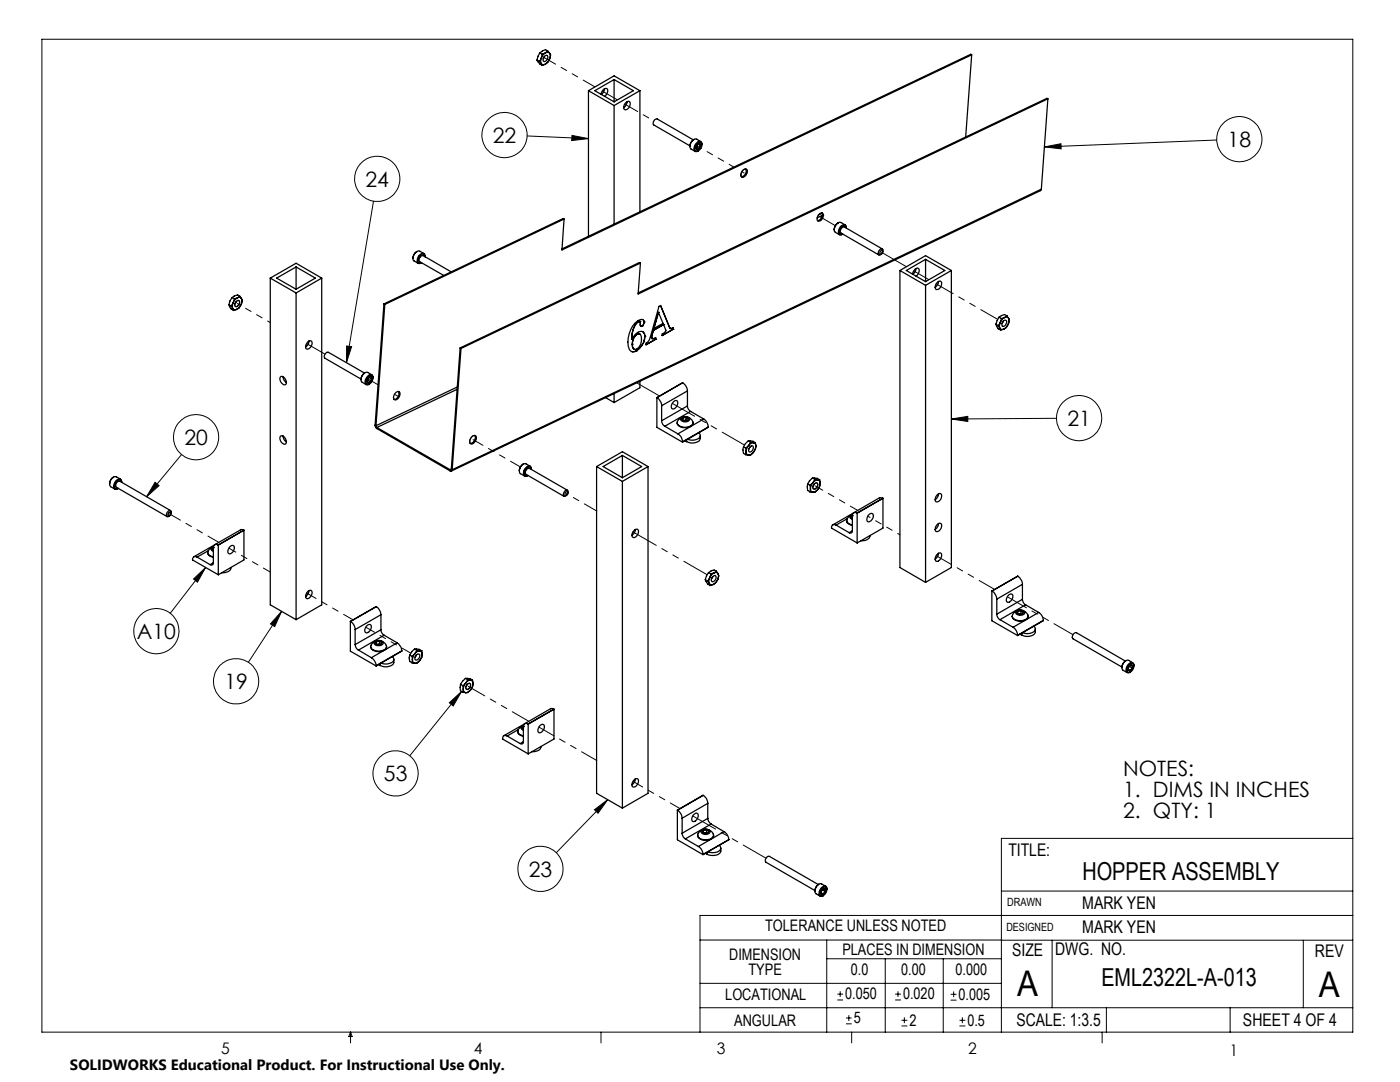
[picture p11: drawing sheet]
<svg xmlns="http://www.w3.org/2000/svg" width="279mm" height="216mm" viewBox="0 0 279 216" stroke-linecap="round" stroke-linejoin="round" font-family="sans-serif">
<g fill="none" stroke="#000" stroke-width=".2">
<path d="M8.4 7.8h261.6v198.2h-261.6zM105.2 27.1l12.2 .6M114.2 27l3.2 .7-3.3 .3zM208.5 29.3l3.2-.6 .1 1zM242.8 27.9l-34.3 1.4M74.5 40.1l-5.4 32.3M69.2 69l1 .2-1.1 3.2zM30.9 96.2l.8 .7-2.5 2.2zM36.2 90.7l-7 8.4M189.9 83.6l3.2-.5v1zM210.9 83.5l-21 .1M38.6 115.5l2.4-2.3-1.6 3z"/>
<path d="M41 113.2l-7 9.2M56.2 122l-1.4 3-.8-.5zM56.2 122l-6.6 10.2M92.1 138l-10.3 12.8M89.7 140.2l2.4-2.2-1.6 2.9zM121.3 159.6l-10.3 10.5M118.6 161.6l2.7-2-2 2.7zM199.8 177.8h70.2M270 167.3h-70.2v38.7M139.7 187.6h60.2M139.7 196.2h60.1M165 187.6v18.4"/>
<path d="M165 191.3h34.8M167.1 199.5h1.1M167.1 198.4h1.1M167.7 197.8v1.1M176.7 191.3v14.7M178.6 199.5h1.2M178.6 198.4h1.2M179.2 197.8v1.1M188.2 191.3v14.7M189.7 199.6h1.2M189.7 198.4h1.2M190.3 197.8v1.2"/>
<path d="M199.8 187.6h70.2M210 187.6v13.5M260.1 187.6v13.5M270 182.7h-130.3v23.3M70 206v2.1M70 206l.3 .8h-.7zM119.9 206v2.1M139.7 201.1h130.3M168.8 204.3h1.2M168.8 203.1h1.2M169.4 202.6v1.1M170 206v2.1"/>
<path d="M179.9 204.7h1.2M179.9 203.6h1.2M180.5 203v1.2M191.5 204.7h1.2M191.5 203.6h1.2M192.1 203v1.2M220 206v2.1M220.8 201.1v4.9M245.5 201.1v4.9"/>
<circle cx="75.3" cy="35.7" r="4.5"/>
<circle cx="100.7" cy="27" r="4.5"/>
<circle cx="247.3" cy="27.8" r="4.5"/>
<circle cx="39.1" cy="87.2" r="4.5"/>
<circle cx="215.4" cy="83.4" r="4.5"/>
<circle cx="31.2" cy="126" r="4.5"/>
<circle cx="47.1" cy="135.9" r="4.5"/>
<circle cx="78.9" cy="154.3" r="4.5"/>
<circle cx="107.8" cy="173.4" r="4.5"/>
</g>
<path d="M114.2 27l3.2 .7-3.3 .3zM208.5 29.3l3.2-.6 .1 1zM189.9 83.6l3.2-.5v1zM118.6 161.6l2.7-2-2 2.7zM89.7 140.2l2.4-2.2-1.6 2.9zM56.2 122l-1.4 3-.8-.5zM38.6 115.5l2.4-2.3-1.6 3zM30.9 96.2l.9 .7-2.6 2.2zM69.2 69l1 .2-1.1 3.2z" fill="#000"/>
<g fill="none" stroke="#000" stroke-width=".25">
<path d="M107.2 12l.5 .8 .5 .3M107.2 12l.5 .2M107.7 12.2l.3 .5M107.7 10.5l-.5 1.5M107.7 10.5l.5 .3M108 12.7a.58 .58 0 0 0 .9 .1M108 11.6l-.1 .6 .1 .5M108 11.6l-.3 .6M108 12.7l.2 .4M108.2 10.8l-.2 .8M108.7 11.3l-.3 .4M108.7 11.2l.4-.2a.72 .72 0 0 1 .1 .9 .72 .72 0 0 1-.7 .3l-.1-.3z"/>
<path d="M108.9 10.5l-.5 .5-.4 .6M108.9 10.5l.5-.1 .3 .2M108.9 12.8l-.7 .3M108.9 10.5l-.7 .3M109.3 10.2l-.4-.3-1.2 .6M109.3 10.2l-.4 .3M109.3 10.2l.4 .4M109.7 10.6l.1 .4-.1 .7M109.7 11.7l-.5 .8-.3 .3M109.7 10.6l.2 .4-.2 .7M109.7 11.7l-.4 .7-.4 .4M117.4 18.1l5.2 3"/>
<path d="M117.4 18.1l5.2-3 5.1 3M117.4 18.1v29.1M120.6 17.7l-.1 .6-.5 .5a1.14 1.14 0 0 1 1.1-1.1 1.05 1.05 0 0 1-.5 1.5M122.6 15.9l-3.9 2.2 3.9 2.2M122.6 15.9l3.8 2.2-3.8 2.2M122.6 15.9v4.4M127.7 18.1l-5.1 3M127.7 18.1v24.2M193.9 10.9l-81.8 39 .5-6.2M193.9 10.9l-1.2 16.4M193.9 10.9l-.2-.1-81.6 38.9M209.1 19.7l-81.7 39 .4-6.2"/>
<path d="M209.1 19.7l-1.3 18M209.1 19.7l-.1-.1-81.6 38.9M122.6 21.1v23.6M124.9 20.5a.47 .47 0 0 1 .5-.3 .47 .47 0 0 1 .4 .3 1.13 1.13 0 0 1-1.2 1.4 1.09 1.09 0 0 1 .3-1.4zM125.1 20.3l-.3 .9-.3 .3M138.4 27.9l-7.2-4.2a.81 .81 0 0 0-.7 1.2l7.2 4.2M138.5 27.8l-.7 .7-.1 .7M138.9 29.5l.2 .4M139 29.3h.1M139 29.3l.6 .3M139 28.8a.6 .6 0 0 1 .9-.4 .6 .6 0 0 1 .1 .9l-.3 .6a.57 .57 0 0 1-1 .1 1.29 1.29 0 0 1 .3-1.2zM139.1 29l-.1 .3"/>
<path d="M139.3 28.8l.5 .3M139.6 29.6l-.5 .3M139.6 28.7a.75 .75 0 0 0-.5 1.2M139.6 28.7l.2 .4M139.6 28.7l-.3 .1M139.8 28.3l-.8-.5a1.32 1.32 0 0 0-1.1 1.9l.8 .5M139.8 29.1l-.2 .5M140.1 28.9v-.1a.51 .51 0 0 0-.4-.6 .51 .51 0 0 0-.6 .2l-.5 .8a.59 .59 0 0 0-.1 .9 .59 .59 0 0 0 .9 0M148.2 34.1a.56 .56 0 0 1 .9-.2 1.09 1.09 0 0 1-1.1 1.4l-.1-.7zM148.8 33.7a1.11 1.11 0 0 1-.8 1.5M207.8 37.7l-.1 .3-117.6 56M207.8 37.7l-117.6 56"/>
<path d="M46.3 59.4l-.4 .6-.2 .8M46.3 59.4l.5 .2M46.8 59.6l-.3 .8M47.4 59.4l-.5 .4-.4 .6M47.4 59.4a.52 .52 0 0 1 .8 .2M47.4 59.4l-.6 .2M47.9 59.1l-.5-.3-.7 .3-.4 .3M47.9 59.1l.3 .5M47.9 59.1l-.5 .3M48.2 59.6l.1 .5-.2 .6M48.2 59.6l.2 .4-.3 .7M53.9 55.5v65.2l5.2 2.9"/>
<path d="M53.9 55.5l5.2 3M53.9 55.5l5.2-3 5.1 3M59.1 53.3v4.4M59.1 58.5v65.1M59.1 53.3l3.8 2.2-3.8 2.2M59.1 53.3l-3.9 2.2 3.9 2.2M64.2 55.5l-5.1 3M64.2 55.5v65.2l-5.1 2.9M83.2 50.2a1.62 1.62 0 0 0-.8 1.4M83.9 50.8a.55 .55 0 0 1 .6-.2 .55 .55 0 0 1 .3 .6v-.1a.42 .42 0 0 0-.6-.4 1.14 1.14 0 0 0-.5 1.8l.4-.1-.1 .1a.5 .5 0 0 1-.6 0 .5 .5 0 0 1-.1-.6l.1-.6zM84.6 50.6l-.8-.5a1.33 1.33 0 0 0-1.4 1.6l.2 .4 .9 .5M90.1 54.3l-5.6-3.3a.79 .79 0 0 0-.8 1.2l4.8 2.8"/>
<path d="M112.6 43.7l-35.8 17M112.6 43.7l-.2-.1-35.8 17M127.8 52.5l-35.8 17M127.8 52.5l-.2-.1-35.8 17M163.6 42.7l.2-.2a.55 .55 0 0 1 .6 .4 .55 .55 0 0 1-.2 .6 .65 .65 0 0 1-.4 .6 .65 .65 0 0 1-.7-.2l.1-.8zM164 42.5a1.13 1.13 0 0 1-.8 1.5M164.1 42.5l-.8 .4M164.1 43l-1 .5M167.3 44.4a1.63 1.63 0 0 0-.8 1.5M168.7 44.9l-.8-.5a1.28 1.28 0 0 0-1.2 2l.8 .4M168.9 45.5v-.1a.54 .54 0 0 0-.3-.6 .54 .54 0 0 0-.7 .2l-.4 .5-.2 .7a.52 .52 0 0 0 .2 .6 .52 .52 0 0 0 .7-.1M168.9 45.5a.45 .45 0 0 0-.2-.5 .45 .45 0 0 0-.5 .1 1.01 1.01 0 0 0-.3 1.7l.3-.1"/>
<path d="M175.7 49.7l.2-.1a.68 .68 0 0 1 .3 .9 .68 .68 0 0 1-.8 .4l-.1-.6zM175.8 50.1l.2-.1a.4 .4 0 0 1 .1 .5 .4 .4 0 0 1-.5 .2zM176.1 49.7l-7.6-4.4a.81 .81 0 0 0-.7 1.2l7.6 4.4M179.6 54v59.2l5.1 3M179.6 54l5.1 2.9M179.6 54l5.1-3 5.2 3M182.8 53.6l-.2 .6-.5 .5a1.14 1.14 0 0 1 1.2-1.1 1.06 1.06 0 0 1-.5 1.5M184.7 51.8v4.4M184.7 56.9v59.3M184.7 51.8l-3.8 2.2 3.8 2.2M184.7 51.8l3.9 2.2-3.9 2.2M187.1 56.3a.5 .5 0 0 1 .7-.1 1.09 1.09 0 0 1-1 1.5 1.09 1.09 0 0 1 .3-1.4z"/>
<path d="M187.3 56.2l-.2 .6-.5 .5M189.9 54l-5.2 2.9M189.9 54v59.2l-5.2 3M45.7 60.8v.1a1.67 1.67 0 0 0 .9 1M45.7 60.8l.4 .3M46.1 61.1l.4 .5M46.5 61.6a.55 .55 0 0 0 .7 .1M46.5 61.6l.1 .3M46.5 60.4l-.4 .7M46.5 60.4l-.1 .8 .1 .4M47.1 60.2l.4-.3a.68 .68 0 0 1 .3 .9 .68 .68 0 0 1-.8 .4 .67 .67 0 0 1 .1-1zM47.1 60.2l-.2 .4"/>
<path d="M47.2 61.7l-.6 .2M48.1 60.7l-.4 .6-.5 .4M48.1 60.7l-.4 .7-.5 .3M56 75.2a1.02 1.02 0 0 1 1.1 1.4l-.1 .1a1.07 1.07 0 0 1-1-1.5zM56.5 75.2l.2 .6 .5 .5M61.4 68.2a.47 .47 0 0 1 .6-.2 .47 .47 0 0 1 .3 .5 .9 .9 0 0 1-.3 .9 .9 .9 0 0 1-1 .1v-.5zM61.7 68.1l-.1 .5-.6 .7M72.7 74.4l-.4 .5-.3 .9M72.7 74.4l-7.2-4.1a.77 .77 0 0 0-.7 1.2l7.2 4.1M72.8 74.4h-.1M73.3 76l.2 .4M73.3 76.1l.2 .3"/>
<path d="M73.3 75.8h.1M73.3 75.8l.6 .4M73.4 75.2a.54 .54 0 0 1 1-.1 1.22 1.22 0 0 1-1.2 1.6 1.06 1.06 0 0 1 .2-1.5zM73.5 75.5l-.2 .3M73.7 76.7h.1M73.9 76.2l-.4 .2M74 75.2l.2 .4M74 75.2a.95 .95 0 0 0-.7 .8M74 75.2l-.3 .1 .5 .3M74.2 75.6l-.3 .6M74.2 74.8l-.8-.5a1.29 1.29 0 0 0-1.1 2l.8 .5M74.5 75.4a.57 .57 0 0 0-.4-.7 .57 .57 0 0 0-.7 .4l-.5 .8a.6 .6 0 0 0 .4 .9l.4-.1"/>
<path d="M76.6 60.6l-1.7 24.2M76.6 60.6l.2 .1M76.8 60.7l-1.8 24.2M79 78.3a.45 .45 0 0 1 .6-.2 .45 .45 0 0 1 .2 .6l-.4 .8a.5 .5 0 0 1-.8 .1v-.5zM79.6 78.1a1.19 1.19 0 0 1-1 1.6M91.2 77.7l-16 7.6M91.3 77.2l-16.3 7.7M91.8 69.4l-1.7 24.2M91.8 69.4l.2 .1M92 69.5l-1.8 24.2M120.9 79.3l1.7 1M122.6 78.5v1.8"/>
<path d="M126.1 67.4v.3M126.1 67.4h.1M126.1 67.7h.1M126.2 68.7v.5l.4 .5M126.2 68.7h.1M127 70l-.4 .2-.5-.1M127 70h.1M127.1 66.7a2.15 2.15 0 0 0-.9 2M127.1 66.7a.49 .49 0 0 1 .7 .1 2.16 2.16 0 0 1-1 2.9h-.2M127.1 66.7h.1M127.4 64.2a3.7 3.7 0 0 0-1.3 3.2M127.4 64.2h.1"/>
<path d="M127.7 66.6l-.6 .1M127.7 64.1l-.3 .1M127.7 64.1h.1M127.7 76.1v1.3l-5.1 2.9M127.7 64.1v.1M127.8 64.2v.1a.45 .45 0 0 0-.1 .5 .45 .45 0 0 0 .4 .3M128.1 65.1h.1M128.1 65.1h-.1M128.3 66.2l.3 .4 .1 .5M128.4 63.9l.2 .3M128.6 64.2l-.3 .7-.2 .2M128.6 64.2l-.4-.5a3.3 3.3 0 0 0-2.6 2.8 4 4 0 0 0 .2 3.5l.4 .2 .8-.2"/>
<path d="M128.6 64.2h.1M128.7 67.1a3.4 3.4 0 0 1-1.7 2.9M128.7 67.1l-.1-.5a1.11 1.11 0 0 0-1.9 .2l-.6 .9M128.7 67.1h.1M130 67.3l.3 .3 .5-.2v.3M130 67.3l.1 .3M130 67.3h.1M130.1 66.9l-.1 .4M130.1 66.8l-.1 .5M130.1 66.8v.1M130.4 65.9h.1M130.4 65.9l-.3 1"/>
<path d="M130.4 65.9l-.3 .9M130.5 65.5h.1M130.8 67.7h.1M131.1 79.3a2.11 2.11 0 0 1 .9 1.7M131.1 79.3v6l5.1 2.9M131.4 62.3h.1M131.4 62.3l-.9 3.2M131.4 62.3l.9 2.2-1.8 1M132.4 64.8l.5 1a.73 .73 0 0 1-.7 .8v.4l2.1-1.3M132.4 64.8h.1M132.4 64.8l-2 1.1M133.7 65.4l-1.9-4.4-.3 .1-1.7 6.2a1.71 1.71 0 0 1-.9 1.2v.3l1.9-1.1"/>
<path d="M133.7 65.4l.2 .2 .4-.2v.3M133.7 65.4l.1 .1M133.7 65.4h.1M134.3 65.7h.1M136.2 76.4h.1M136.2 76.4a2.11 2.11 0 0 1 1 1.6M136.2 76.4l-5.1 2.9M137.2 78l-5.2 3M137.2 78v3M198.8 64.7a1.67 1.67 0 0 0 .9 1.2M198.8 64.7l.4 .3M199.2 65l.3 .5"/>
<path d="M199.4 63.3l-.6 1.4M199.4 63.3l.4 .3M199.5 65.5a.6 .6 0 0 0 .8 .2M199.5 65.5l.2 .4M199.6 64.3l-.1 .7v.5M199.6 64.3l-.4 .7M199.8 63.6l-.2 .7M200.2 64.2a.45 .45 0 0 1 .6-.2 .76 .76 0 0 1 0 .8 .76 .76 0 0 1-.8 .3v-.4zM200.2 64.1l-.2 .5M200.3 65.7l-.6 .2M200.5 63.4l-.7 .2M200.5 63.4l-.4 .2-.5 .7"/>
<path d="M200.5 63.4a.55 .55 0 0 1 .8 .1M201 63l-.5-.2-1.1 .5M201 63l.3 .5M201 63l-.5 .4M201.2 64.7l-.4 .6-.5 .4M201.2 64.7a1.47 1.47 0 0 1-.9 1M201.3 63.5l.1 .7-.2 .5M201.3 63.5l.1 .4-.2 .8M21.9 96.6l.2 .5 .8 .5M22.6 95.2l-.6 .7-.1 .7M24.1 95.6l-.9-.5a1.32 1.32 0 0 0-1.3 1.5M24.3 96.2a.58 .58 0 0 0-.4-.7 .58 .58 0 0 0-.7 .4l-.5 .9a.55 .55 0 0 0 .1 .7 .55 .55 0 0 0 .8 0"/>
<path d="M24.3 96.3a.48 .48 0 0 0-.3-.6 .48 .48 0 0 0-.6 .2l-.4 .5a.74 .74 0 0 0 .2 1.2l.4-.2M56 87.1a1.02 1.02 0 0 1 1.1 1.3l-.1 .2a1.07 1.07 0 0 1-1-1.5zM56.5 87l.2 .7 .5 .5M74.9 84.8l.1 .5 .2 .2M74.9 84.8l.1 .1M75 84.9l.2 .4M75.2 85.5l14.7 8.5M75.2 85.3v.2M75.2 85.3l14.7 8.4M89.9 93.7v.3M90.1 93.6l-.2 .1M90.1 93.6l.1 .1"/>
<path d="M90.2 93.7a.25 .25 0 0 1-.1 .3 .25 .25 0 0 1-.2 0M94.1 87.2l.2-.2a.41 .41 0 0 1 .5-.1 .41 .41 0 0 1 .2 .4 .96 .96 0 0 1-1.2 1.1v-.7zM94.8 86.9a1.16 1.16 0 0 1-1 1.6M104.4 92.6l-.6 .7-.2 .7M105.4 94.9a.46 .46 0 0 1-.5 0 .46 .46 0 0 1-.3-.4l.3-.9a.6 .6 0 0 1 .5-.5 .6 .6 0 0 1 .6 .4v.1v-.2a.49 .49 0 0 0-.3-.4 .49 .49 0 0 0-.5 .1 1.28 1.28 0 0 0-.5 1.9l.6-.1M105.8 93l-.8-.4a1.29 1.29 0 0 0-1.1 1.9l.8 .5M112.8 97.9l.4-.1a.73 .73 0 0 1 0 .8 .73 .73 0 0 1-.7 .4v-.7zM112.9 98.3l.2-.2a.39 .39 0 0 1 .2 .5 .39 .39 0 0 1-.5 .2zM113.2 97.8l-7.5-4.3a.79 .79 0 0 0-.7 1.2l7.5 4.3M119.1 93.1v65.2l5.1 3M119.1 93.1l5.1-3 5.1 3M119.1 93.1l5.1 3"/>
<path d="M124.2 90.9v4.4M124.2 96.1v65.2M124.2 90.9l-3.8 2.2 3.8 2.2M124.2 90.9l3.9 2.2-3.9 2.2M129.3 93.1l-5.1 3M129.3 93.1v65.2l-5.1 3M132 84a1.29 1.29 0 0 0 .7 1.1M132 81v3M132.7 85.1l2.6 1.5M134.5 80.1l.2-.2a.37 .37 0 0 1 .6 .4 .99 .99 0 0 1-1.2 1.2l-.1-.7zM135.1 84.3a1.22 1.22 0 0 0 1.6 1h.4a1.13 1.13 0 0 0 1.2-1M135.3 86.6a1.84 1.84 0 0 1 .9 1.6"/>
<path d="M135.4 83.7a1.66 1.66 0 0 1 2.9 .6 1.82 1.82 0 0 1-2.4 .8 .78 .78 0 0 1-.7-.5 .78 .78 0 0 1 .2-.9zM135.9 83.4l.4-.2 .6-.1a.61 .61 0 0 1 .7 .6 1.05 1.05 0 0 1-1.8-.1zM136.2 88.2h.1M136.3 83.4v.5M136.7 87.9l.3 .2M136.9 83.3l.5 .3-.2 .3-.6 .1-.5-.3 .2-.3M136.9 83.3l-.6 .1M136.9 83.8l-.6 .1M136.9 83.8l.2 .1M136.9 83.3v.5M137 87.7v.4M137.2 81a1.29 1.29 0 0 0 .6 1.1"/>
<path d="M137.2 81l-5.2 3M137.8 82.1l-5.1 3M137.8 82.1l2.6 1.5M139.5 86.4h.1a.78 .78 0 0 1 .1 .9 .78 .78 0 0 1-.7 .4l-.9 .1-.9-.1M139.8 86.9a1.16 1.16 0 0 1-1.2 1.5h-.8l-.8-.3M140.4 83.6a2.23 2.23 0 0 1 1 1.6M140.4 83.6l-5.1 3M141.4 85.2l-5.2 3M148.4 89.2l-.1 .4 .1 .9 .4 .2M148.4 89.2l.4 .2M148.8 89.4l.1 .7M148.8 90.7l.6 .1"/>
<path d="M148.9 90.1a.56 .56 0 0 0 .5 .7M148.9 90.1l-.1 .6M149.3 88l-.5 .5-.4 .7M149.3 88l1 .1 .4 .2M149.3 88l.5 .3M149.4 88.9l-.4 .6-.1 .6M149.4 88.9l-.6 .5M149.7 89.2l.4-.3a.7 .7 0 0 1 .2 .8 .7 .7 0 0 1-.8 .5l-.1-.3zM149.7 89.2l-.3 .4M149.8 88.3l-.4 .6M149.8 88.3h.6M150.4 88.3a.63 .63 0 0 1 .4 .7"/>
<path d="M150.4 90.3l-.5 .4-.5 .1M150.4 88.3l-.6 .2-.4 .4M150.4 88.3h.3M150.4 90.3l-.6 .5h-.4M150.7 88.3l.1 .7M150.8 89v.5l-.4 .8M150.8 89l-.1 .6-.3 .7M161.2 96.6v1.3l.4 .2M161.2 96.6l.4 .2M161.6 96.8l.1 .7M161.6 98.1l.6 .1M161.7 97.5a.56 .56 0 0 0 .5 .7"/>
<path d="M161.7 97.5l-.1 .6M162.1 95.4l-.6 .6-.3 .6M162.1 95.4l1 .1 .5 .2M162.1 95.4l.5 .2M162.2 96.3l-.6 .5M162.2 96.3l-.4 .8-.1 .4M162.5 96.6l.4-.3a.69 .69 0 0 1 .2 .9 .69 .69 0 0 1-.8 .4l-.1-.6zM162.5 96.6l-.2 .4M162.6 95.6l.6 .1M162.6 95.6l-.4 .7M163.2 95.7l-.5 .2-.5 .4M163.2 95.7a.56 .56 0 0 1 .5 .7"/>
<path d="M163.2 97.7l-.5 .4-.5 .1M163.2 97.7l-.6 .5h-.4M163.2 95.7h.4M163.6 95.7l.1 .7M163.7 96.4l-.2 .6-.3 .7M163.7 96.4l-.1 .6-.4 .7M176.2 99.4l-.7-.1-5.1 3M176.2 99.4l-5.2 3M176.2 99.4h.1M176.2 99.4l-5.1 3M176.2 99.4v6l-5.1 2.9M187.1 98.7a.45 .45 0 0 1 .5-.2 .45 .45 0 0 1 .3 .5 .87 .87 0 0 1-.3 .9 .87 .87 0 0 1-.9 .1v-.8z"/>
<path d="M187.3 98.5v.4l-.7 .8M33.5 102.1l.4-.3a.69 .69 0 0 1 .2 .9 .69 .69 0 0 1-.8 .4l-.1-.6zM33.7 102.3l.2-.1a.41 .41 0 0 1 .1 .5 .41 .41 0 0 1-.5 .2zM34 101.9l-10.1-5.9a.81 .81 0 0 0-.7 1.2l10.1 5.9M38.4 111.7l5.2 3M38.4 111.7h.1M39.3 111.2a.56 .56 0 0 0-.6-.1 .56 .56 0 0 0-.3 .6M39.3 111.2l2.6 1.5M41.5 110.2v.1a1.13 1.13 0 0 0 1.1 .9M41.6 109.9l-2.3 1.3M42.6 110l-.3-.1a.45 .45 0 0 1-.1-.5 .45 .45 0 0 1 .4-.3 1.37 1.37 0 0 0-1.1 1.4 1.37 1.37 0 0 0 1.1 .6M42.6 109.3h.1"/>
<path d="M42.6 112.3a.39 .39 0 0 1-.2 .4 .39 .39 0 0 1-.5 0M42.6 109.3l-.2 .3 .2 .1M42.6 109.3v3M42.6 112.3l-.7 .4M43.5 108.8a.58 .58 0 0 0-.6-.1 .58 .58 0 0 0-.3 .6M43.5 108.8h.1M43.6 108.8v5.9M45.9 109.1a.52 .52 0 0 1 .8-.1 1.15 1.15 0 0 1-1 1.5 .96 .96 0 0 1 .2-1.4zM46.1 113.2a1.41 1.41 0 0 1-1.8 1.1M48.6 105.8l-.3-.1h-.3l-9.3 5.4M48.6 105.8l-5.1 3M48.6 105.8h.1"/>
<path d="M48.7 105.8v5.9l-5.1 3M48.7 105.8l-5.1 3M61 119h.1M61.4 118a.54 .54 0 0 1 .8-.1 1.12 1.12 0 0 1-1 1.5 .99 .99 0 0 1 .2-1.4zM61.7 117.9l-.3 .7-.4 .4M126.6 105.8a.5 .5 0 0 1 .7-.1 1.09 1.09 0 0 1-1 1.5 .96 .96 0 0 1 .3-1.4zM126.8 105.7l-.2 .6-.5 .5M140.8 115.7l.5 .9 .4 .2M140.8 115.7l.5 .3M141.3 116l.3 .5M141.4 114.3l-.6 1.4M141.4 114.3l.5 .2"/>
<path d="M141.6 116.5a.55 .55 0 0 0 .7 .1M141.6 116.5l.1 .3M141.6 115.3l-.1 .6 .1 .6M141.6 115.3l-.3 .7M141.9 114.5l-.3 .8M142.2 115.1a.45 .45 0 0 1 .6-.2 .75 .75 0 0 1-.8 1.1v-.4zM142.2 115.1l-.2 .4M142.3 116.6l-.6 .2M142.5 114.3l-.5 .4-.4 .6M142.5 114.3a.55 .55 0 0 1 .8 .2M142.5 114.3l-.6 .2M143 114l-.5-.3-1.1 .6"/>
<path d="M143 114l-.5 .3M143 114l.3 .5M143.2 115.6l-.4 .6-.5 .4M143.2 115.6l-.4 .7-.5 .3M143.3 114.5l.1 .5-.2 .6M143.3 114.5a1.03 1.03 0 0 1-.1 1.1M166.9 104.8a.58 .58 0 0 0-.7-.1 .58 .58 0 0 0-.3 .7l5.2 2.9M166.9 104.8l2.6 1.5M169 103.9a1.07 1.07 0 0 0 1.1 .9M169.1 103.5l-2.2 1.3M170.1 102.7a1.37 1.37 0 0 0-1.1 1.4l.4 .4 .7 .2M170.1 102.7a.42 .42 0 0 0-.4 .3 .42 .42 0 0 0 .1 .5l.3 .1"/>
<path d="M170.1 102.9h.1M170.1 105.9a.39 .39 0 0 1-.2 .4 .39 .39 0 0 1-.4 0M170.1 102.9l-.2 .4 .2 .1M170.1 102.9v3M170.1 105.9l-.6 .4M170.4 102.3l-4.2 2.4M171 102.4a.56 .56 0 0 0-.6-.1 .56 .56 0 0 0-.3 .6M171 102.4h.1M171.1 102.4v5.9M173.6 102.6l.2-.2a.58 .58 0 0 1 .5 .4 .58 .58 0 0 1-.1 .7l-.6 .6-.5-.1v-.7zM173.6 106.9a1.47 1.47 0 0 1-1.8 1M187 110.7a.56 .56 0 0 1 .9-.2 1.2 1.2 0 0 1-1 1.5 .9 .9 0 0 1 .1-1.3z"/>
<path d="M187.1 104.6a.45 .45 0 0 1 .5-.2 .45 .45 0 0 1 .3 .5 .87 .87 0 0 1-.3 .9 .87 .87 0 0 1-.9 .1v-.8zM187.3 104.5v.3l-.7 .9M187.3 110.4v.4l-.7 .8M197.9 117.9h.1M197.9 117.9v6l5.2 2.9M198 117.9a2.11 2.11 0 0 1 .9 1.7M198.9 119.6v3M201.2 118.9a.55 .55 0 0 1 .8-.3 .55 .55 0 0 1 0 .9l-.3 .4a.5 .5 0 0 1-.8 .2v-.7zM203.1 115l-5.2 2.9M203.1 115h.1M203.1 115a2.21 2.21 0 0 1 .9 1.6M203.1 115l-5.1 2.9"/>
<path d="M204 119.6a1.29 1.29 0 0 0 .7 1.1M204 116.6l-5.1 3M204 116.6v3M204 119.6l-5.1 3M69.9 124a1.89 1.89 0 0 1 1 1.6M69.9 124v5.9l5.2 3M70.9 128.6a1.43 1.43 0 0 0 .6 1.1M70.9 125.6v3M71.5 129.7l2.6 1.5M73.1 125l.2-.3a.45 .45 0 0 1 .6-.1 .45 .45 0 0 1 .2 .6l-.4 .8a.47 .47 0 0 1-.6 .3 .47 .47 0 0 1-.3-.5zM74 129a1.48 1.48 0 0 0 2 1 1.07 1.07 0 0 0 1.2-1M74.1 131.2a2.13 2.13 0 0 1 1 1.6"/>
<path d="M74.3 128.4a1.56 1.56 0 0 1 1.7-.6 1.56 1.56 0 0 1 1.1 1.5 2.05 2.05 0 0 1-3.1 0v-.3zM74.8 128.1a1.07 1.07 0 0 1 1.7 .3 1.08 1.08 0 0 1-1.9-.1zM75.1 132.8v.1M75.1 121h.1M75.1 121a2.21 2.21 0 0 1 .9 1.7M75.1 128.1v.4M75.1 121l-5.2 3M75.5 132.6l.3 .2M75.7 128l.5 .2-.2 .4-.6 .1-.5-.3 .2-.3M75.7 128l-.6 .1M75.7 128.5l-.5 .1M75.7 128.5l.3 .1"/>
<path d="M75.7 128v.5M75.8 132.4v.4M76 125.7a1.29 1.29 0 0 0 .7 1.1M76 122.7l-5.1 2.9M76 122.7v3M76 125.7l-5.1 2.9M76.7 126.8l-5.2 2.9M76.7 126.8l2.6 1.5M78.3 131a.74 .74 0 0 1 .3 .9 .74 .74 0 0 1-.8 .5l-.8 .1-1-.2M78.6 131.6v.6a1.82 1.82 0 0 1-2.4 .7l-.4-.1M79.3 128.3a2.23 2.23 0 0 1 .9 1.6M79.3 128.3l-5.2 2.9"/>
<path d="M80.2 129.9l-5.1 2.9M80.2 129.9l-5.1 3M81.8 130.7l-.1 .5 .1 .8 .4 .3M81.8 130.7l.4 .3M82.2 131l.1 .7M82.2 132.3l.6 .1M82.3 131.7a.63 .63 0 0 0 .5 .7M82.3 131.7l-.1 .6M82.7 129.5l-.5 .5-.4 .7M82.7 129.5l1 .1 .5 .3M82.7 129.5l.5 .3M82.8 130.4l-.4 .6-.1 .7"/>
<path d="M82.8 130.4l-.6 .6M83.1 130.7l.5-.2a.78 .78 0 0 1-.7 1.2l-.1-.3zM83.1 130.7l-.3 .4M83.2 129.8l-.4 .6M83.2 129.8l.5 .1M83.7 129.9a.63 .63 0 0 1 .5 .7M83.7 131.8l-.4 .4-.5 .2M83.7 129.9l-.6 .2-.3 .3M83.7 129.9h.5M83.7 131.8l-.5 .5-.4 .1M84.2 129.9v.7M84.2 130.6l-.1 .6-.4 .6"/>
<path d="M84.2 130.6v.6l-.5 .6M91.9 136.6v1.2l.5 .3M91.9 136.6l.5 .2M92.4 136.8l.1 .7M92.4 138.1l.6 .1M92.5 137.5a.63 .63 0 0 0 .5 .7M92.5 137.5l-.1 .6M92.9 135.4l-1 1.2M92.9 135.4l.9 .1 .5 .2M92.9 135.4l.4 .2M93 136.3l-.6 .5M93 136.3l-.4 .6-.1 .6"/>
<path d="M93.2 136.6l.6-.2a.78 .78 0 0 1-.7 1.1 .67 .67 0 0 1 .1-.9zM93.2 136.6l-.2 .4M93.3 135.6l.6 .1M93.3 135.6l-.3 .7M93.9 135.7l-.5 .2-.4 .4M93.9 135.7a.63 .63 0 0 1 .5 .7M93.9 137.7l-.3 .3-.6 .2M93.9 137.7l-.6 .5h-.3M93.9 135.7h.4M94.3 135.7l.1 .7M94.4 136.4l-.1 .5-.4 .8M94.4 136.4l-.1 .6-.4 .7"/>
<path d="M198.9 122.6a1.29 1.29 0 0 0 .7 1M199.6 123.6l2.6 1.6M202 122.9a1.53 1.53 0 0 0 2 1 1.13 1.13 0 0 0 1.2-1M202.2 125.2a2.07 2.07 0 0 1 .9 1.6M202.3 122.3a1.66 1.66 0 0 1 2.9 .6 1.82 1.82 0 0 1-2.7 .7 .73 .73 0 0 1-.2-1.3zM202.8 122a1.07 1.07 0 0 1 1.7 .3 1.13 1.13 0 0 1-1.8 .1zM203.1 126.8h.1M203.1 122v.4M203.6 126.5l.3 .2M203.8 121.9l.4 .3-.1 .3-.7 .1-.4-.3 .1-.3M203.8 121.9l-.7 .1M203.8 122.4l-.6 .1"/>
<path d="M203.8 122.4l.2 .1M203.8 121.9v.5M203.9 126.3v.4M204.7 120.7l-5.1 2.9M204.7 120.7l2.6 1.5M206.3 125a.74 .74 0 0 1 .3 .8 .74 .74 0 0 1-.8 .5l-.8 .1-.9-.1M206.6 125.5a1.14 1.14 0 0 1-1.1 1.5h-.9l-.7-.3M207.3 122.2a1.96 1.96 0 0 1 .9 1.6M207.3 122.2l-5.1 3M208.2 123.8l-5.1 3M224.6 131.9l-9.8-5.6a.81 .81 0 0 0-.7 1.2l9.8 5.6M224.7 131.8a1.7 1.7 0 0 0-.8 1.4"/>
<path d="M225.1 133.5l.1 .3M225.1 133.6l.5 .2M225.2 133.8h.4M225.3 132.7a.58 .58 0 0 1 1-.1 1.26 1.26 0 0 1-1.2 1.6 1 1 0 0 1 .2-1.5zM225.4 132.9v.1M225.4 133l-.2 .2M225.4 133l.6 .3M225.6 132.8a.85 .85 0 0 0-.4 1M225.6 132.8h.4M226 133.3l-.4 .5M226 132.8v.5M226.1 132.3l-.9-.5a1.32 1.32 0 0 0-1.1 1.9l.8 .5"/>
<path d="M226.3 132.9v-.1a.53 .53 0 0 0-.4-.6 .53 .53 0 0 0-.6 .2l-.5 .8a.59 .59 0 0 0-.1 .8 .59 .59 0 0 0 .8 .2l.1-.1M101.2 146.9a.57 .57 0 0 0-.7-.1 .57 .57 0 0 0-.2 .7l5.1 2.9M101.2 146.9l2.6 1.5M103.3 145.9v.1a1.1 1.1 0 0 0 1.2 .9M103.4 145.6l-2.2 1.3M104.5 145.7l-.5-.3a.52 .52 0 0 1 .5-.6 1.37 1.37 0 0 0-1.1 1.4l.4 .4 .7 .2M104.5 145h.1M104.5 148a.39 .39 0 0 1-.2 .4 .39 .39 0 0 1-.5 0M104.5 145l-.2 .3 .2 .2M104.5 145v3M104.5 148l-.7 .4M104.7 144.4l-4.1 2.4"/>
<path d="M105.4 144.5a.56 .56 0 0 0-.7-.1 .56 .56 0 0 0-.2 .6M105.4 144.5h.1M105.4 144.5v5.9M107.7 144.8a.5 .5 0 0 1 .9 0 1.19 1.19 0 0 1-1 1.4 .96 .96 0 0 1 .1-1.4zM108 148.9a1.41 1.41 0 0 1-1.8 1.1M110.5 141.5l-.3-.1h-.3l-5.2 3M110.5 141.5l-5.1 3M110.5 141.5h.1M110.6 141.5v6l-5.2 2.9M110.6 141.5l-5.2 3M126.6 155.6a.5 .5 0 0 1 .7-.1 1.13 1.13 0 0 1-1 1.5 1 1 0 0 1 .3-1.4zM126.8 155.4l-.2 .7-.5 .5"/>
<path d="M140.3 158.7a1.84 1.84 0 0 1 1 1.6M140.3 158.7l-5.1 3M140.3 158.7l-5.1 2.9M135.2 161.6v6l5.1 2.9M135.2 161.6v.1M135.2 161.7a2.07 2.07 0 0 1 .9 1.6M136.1 166.3a1.41 1.41 0 0 0 .7 1.1M136.1 163.3v3M136.8 167.4l2.6 1.5M138.4 162.6a.56 .56 0 0 1 .9-.1 1.2 1.2 0 0 1-1 1.4 .9 .9 0 0 1 .1-1.3zM139.2 166.7a1.46 1.46 0 0 0 2 .9h.4a.97 .97 0 0 0 .8-.9M139.4 168.9a2.07 2.07 0 0 1 .9 1.6"/>
<path d="M140 165.8a1.23 1.23 0 0 1 1.7 0 .96 .96 0 0 1-.9 .7 .96 .96 0 0 1-.9-.6zM140.3 170.5h.1M140.4 165.7v.5M140.8 170.3l.3 .2M141 165.6l.5 .3-.2 .3-.6 .1-.5-.2 .2-.4M141 165.6l-.6 .1M141 166.1l-.6 .1M141 166.1l.2 .2M141 165.6v.5M141.1 170.1v.4M141.3 163.3l.1 .5 .5 .6M141.3 160.3l-5.2 3"/>
<path d="M141.3 160.3v3M141.3 163.3l-5.2 3M141.9 164.4l-5.1 3M141.9 164.4l2.6 1.5M142.3 166.4a1.66 1.66 0 0 0-1.6-1 1.66 1.66 0 0 0-1.5 1.3 1.73 1.73 0 0 0 2.4 .8 .85 .85 0 0 0 .7-1.1M143.5 168.7l.2 .1a.78 .78 0 0 1 0 .8 .78 .78 0 0 1-.6 .4l-.9 .1-.9-.1M143.9 169.2a1.26 1.26 0 0 1-1.7 1.5l-1.1-.2M144.5 165.9a1.98 1.98 0 0 1 1 1.6M144.5 165.9l-5.1 3M145.5 167.5l-5.2 3M162.6 177.7v.1M163.3 176.5l-9.7-5.6a.8 .8 0 0 0-.7 1.1l9.7 5.7"/>
<path d="M163.4 176.4l-.6 .6-.2 .7M163.9 178.1v.3M163.9 178.2l.4 .2M163.9 178.4h.4M164.1 177.5v.1M164.1 177.6l-.2 .2M164.1 177.6l.6 .3M164.2 177.1a.5 .5 0 0 1 .8 .1 1.32 1.32 0 0 1-1.1 1.6 1.11 1.11 0 0 1 .3-1.7zM164.3 177.3a.85 .85 0 0 0-.4 1.1M164.3 177.3l.4 .1M164.7 177.9l-.4 .5M164.7 177.4v.5"/>
<path d="M164.8 176.8l-.8-.4a1.29 1.29 0 0 0-1.2 1.9l.9 .5M165 177.4v-.2a.58 .58 0 0 0-.5-.4 .58 .58 0 0 0-.6 .3l-.4 .9a.55 .55 0 0 0 .1 .8 .55 .55 0 0 0 .7-.1"/>
</g>
<g fill="none" stroke="#000" stroke-width=".2" stroke-dasharray="6.3 1.3 1.3 1.3 1.3 1.3">
<path d="M108.7 11.2l-.3 .5M120.2 18.2l3 1.7M147.9 34.9l.3-.8a.54 .54 0 0 1 .9-.2 1.07 1.07 0 0 1-1.1 1.4l-.1-.4M148.1 34.3l.4 .2M164.1 42.5a1.15 1.15 0 0 1-.9 1.5M166.7 45l-3.2-1.8M180.9 53.2l-5-2.9M185.4 55.8l-3.1-1.7M47.8 60.3l-.1-.3a.8 .8 0 0 0-.7 1.2l.5-.2 .3-.7M64.9 70.7l-3.7-2.2M75.5 76.8l-2.1-1.2M79.4 79l-.7-.3"/>
<path d="M127.1 76.4l4.5 2.6M200 64.5l.2-.4M95.1 87.3l-.2-.3a1.03 1.03 0 0 0-1 .4 1.03 1.03 0 0 0 .1 1.1l.6-.1 .3-.5 .2-.6M149.7 89.2l-.3 .4M163.2 96.7l-.1-.3a.8 .8 0 0 0-.7 1.2l.5-.2 .3-.7M34.1 102.4v-.1a.39 .39 0 0 0-.5 .1 .39 .39 0 0 0 .1 .5l.3-.2 .1-.3M142.3 115l-.3 .5M83.1 130.7l-.2 .4M93.9 136.7l-.1-.3a.8 .8 0 0 0-.7 1.1l.5-.1 .3-.7"/>
</g>
<path d="M134.2 80.5l14.4 8.3" fill="none" stroke="#000" stroke-width=".2" stroke-dasharray="6.3 1.3 1.3 1.3 1.3 1.3" stroke-dashoffset="1.2"/>
<path d="M54 64.4l-6.7-3.8" fill="none" stroke="#000" stroke-width=".2" stroke-dasharray="6.3 1.3 1.3 1.3 1.3 1.3" stroke-dashoffset="5.7"/>
<path d="M214.2 126.6l-13.2-7.5" fill="none" stroke="#000" stroke-width=".2" stroke-dasharray="6.3 1.3 1.3 1.3 1.3 1.3" stroke-dashoffset="2"/>
<path d="M198.5 117.6l-11.7-6.7" fill="none" stroke="#000" stroke-width=".2" stroke-dasharray="6.3 1.3 1.3 1.3 1.3 1.3" stroke-dashoffset="2.8"/>
<path d="M179.6 106.7l-6.4-3.7" fill="none" stroke="#000" stroke-width=".2" stroke-dasharray="6.3 1.3 1.3 1.3 1.3 1.3" stroke-dashoffset="5.8"/>
<path d="M171.2 101.8l-8.5-4.8" fill="none" stroke="#000" stroke-width=".2" stroke-dasharray="6.3 1.3 1.3 1.3 1.3 1.3" stroke-dashoffset="4.6"/>
<path d="M108.5 11.4l10.2 5.9" fill="none" stroke="#000" stroke-width=".2" stroke-dasharray="6.3 1.3 1.3 1.3 1.3 1.3" stroke-dashoffset="3.6"/>
<path d="M124.7 20.8l5.8 3.3" fill="none" stroke="#000" stroke-width=".2" stroke-dasharray="6.3 1.3 1.3 1.3 1.3 1.3" stroke-dashoffset="3.4"/>
<path d="M139.1 29.1l7.4 4.2" fill="none" stroke="#000" stroke-width=".2" stroke-dasharray="6.3 1.3 1.3 1.3 1.3 1.3" stroke-dashoffset="5.3"/>
<path d="M199.1 63.7l-12.3-7.1" fill="none" stroke="#000" stroke-width=".2" stroke-dasharray="6.3 1.3 1.3 1.3 1.3 1.3" stroke-dashoffset="2.4"/>
<path d="M141.1 114.7l-14.8-8.6" fill="none" stroke="#000" stroke-width=".2" stroke-dasharray="6.3 1.3 1.3 1.3 1.3 1.3" stroke-dashoffset="1"/>
<path d="M119.1 102l-6.1-3.5" fill="none" stroke="#000" stroke-width=".2" stroke-dasharray="6.3 1.3 1.3 1.3 1.3 1.3" stroke-dashoffset="3.5"/>
<path d="M103.9 93.2l-9.5-5.5M135.7 161.3l-9.4-5.4" fill="none" stroke="#000" stroke-width=".2" stroke-dasharray="6.3 1.3 1.3 1.3 1.3 1.3" stroke-dashoffset="4.1"/>
<path d="M152.9 171.3l-14.6-8.5" fill="none" stroke="#000" stroke-width=".2" stroke-dasharray="6.3 1.3 1.3 1.3 1.3 1.3" stroke-dashoffset="1.1"/>
<path d="M119.1 151.8l-11.6-6.7" fill="none" stroke="#000" stroke-width=".2" stroke-dasharray="6.3 1.3 1.3 1.3 1.3 1.3" stroke-dashoffset="2.9"/>
<path d="M105.5 143.9l-12.1-7" fill="none" stroke="#000" stroke-width=".2" stroke-dasharray="6.3 1.3 1.3 1.3 1.3 1.3" stroke-dashoffset="2.5"/>
<path d="M33.8 102.5l9.9 5.7" fill="none" stroke="#000" stroke-width=".2" stroke-dasharray="6.3 1.3 1.3 1.3 1.3 1.3" stroke-dashoffset="3.9"/>
<path d="M45.7 109.4l8.3 4.8" fill="none" stroke="#000" stroke-width=".2" stroke-dasharray="6.3 1.3 1.3 1.3 1.3 1.3" stroke-dashoffset="4.7"/>
<path d="M61.2 118.3l9.3 5.4" fill="none" stroke="#000" stroke-width=".2" stroke-dasharray="6.3 1.3 1.3 1.3 1.3 1.3" stroke-dashoffset="4.2"/>
<path d="M73 125.1l9 5.2" fill="none" stroke="#000" stroke-width=".2" stroke-dasharray="6.3 1.3 1.3 1.3 1.3 1.3" stroke-dashoffset="4.3"/>
<g font-size="7.1">
<text x="203" y="198.7">A</text>
<text x="263.2" y="198.9">A</text>
</g>
<g font-size="4.9">
<text x="216" y="175.7">HOPPER ASSEMBLY</text>
<text x="219.8" y="196.7">EML2322L-A-013</text>
</g>
<g font-size="4.2">
<text x="98.4" y="28.5">22</text>
<text x="245" y="29.3">18</text>
<text x="73" y="37.3">24</text>
<text x="36.8" y="88.8">20</text>
<text x="213" y="85">21</text>
<text x="27.3" y="127.5">A10</text>
<text x="44.8" y="137.5">19</text>
<text x="76.6" y="155.9">53</text>
<text x="224.2" y="154.8">NOTES:</text>
<text x="224.2" y="158.9">1. DIMS IN INCHES</text>
<text x="224.2" y="163.1">2. QTY: 1</text>
<text x="105.5" y="174.9">23</text>
</g>
<g font-size="3.5">
<text x="201.2" y="170.7">TITLE:</text>
<text x="216" y="181.4">MARK YEN</text>
<text x="202" y="190.7">SIZE</text>
<text x="210.6" y="190.6">DWG. NO.</text>
<text x="216" y="186.2">MARK YEN</text>
<text x="262.4" y="190.9">REV</text>
<text x="202.9" y="204.6">SCALE: 1:3.5</text>
<text x="248.1" y="204.6">SHEET 4 OF 4</text>
</g>
<g font-size="3.2">
<text x="152.7" y="185.7">TOLERANCE UNLESS NOTED</text>
<text x="145.5" y="191.5">DIMENSION</text>
<text x="168.1" y="190.5">PLACES IN DIMENSION</text>
<text x="149.4" y="194.6">TYPE</text>
<text x="169.8" y="194.6">0.0</text>
<text x="179.8" y="194.6">0.00</text>
<text x="190.7" y="194.6">0.000</text>
<text x="144.7" y="199.6">LOCATIONAL</text>
<text x="168.7" y="199.4">0.050</text>
<text x="180.2" y="199.4">0.020</text>
<text x="191.3" y="199.5">0.005</text>
<text x="146.5" y="204.6">ANGULAR</text>
<text x="170.4" y="204.2">5</text>
<text x="181.5" y="204.6">2</text>
<text x="193.1" y="204.6">0.5</text>
<text x="44.2" y="210.4">5</text>
<text x="94.6" y="210.3">4</text>
<text x="143.1" y="210.4">3</text>
<text x="193.2" y="210.3">2</text>
<text x="245.4" y="210.6">1</text>
</g>
<text font-size="3" x="14" y="213.5">SOLIDWORKS Educational Product. For Instructional Use Only.</text>
<g font-size="2.3">
<text x="200.8" y="185.7">DESIGNED</text>
<text x="201" y="180.9">DRAWN</text>
</g>
</svg>
